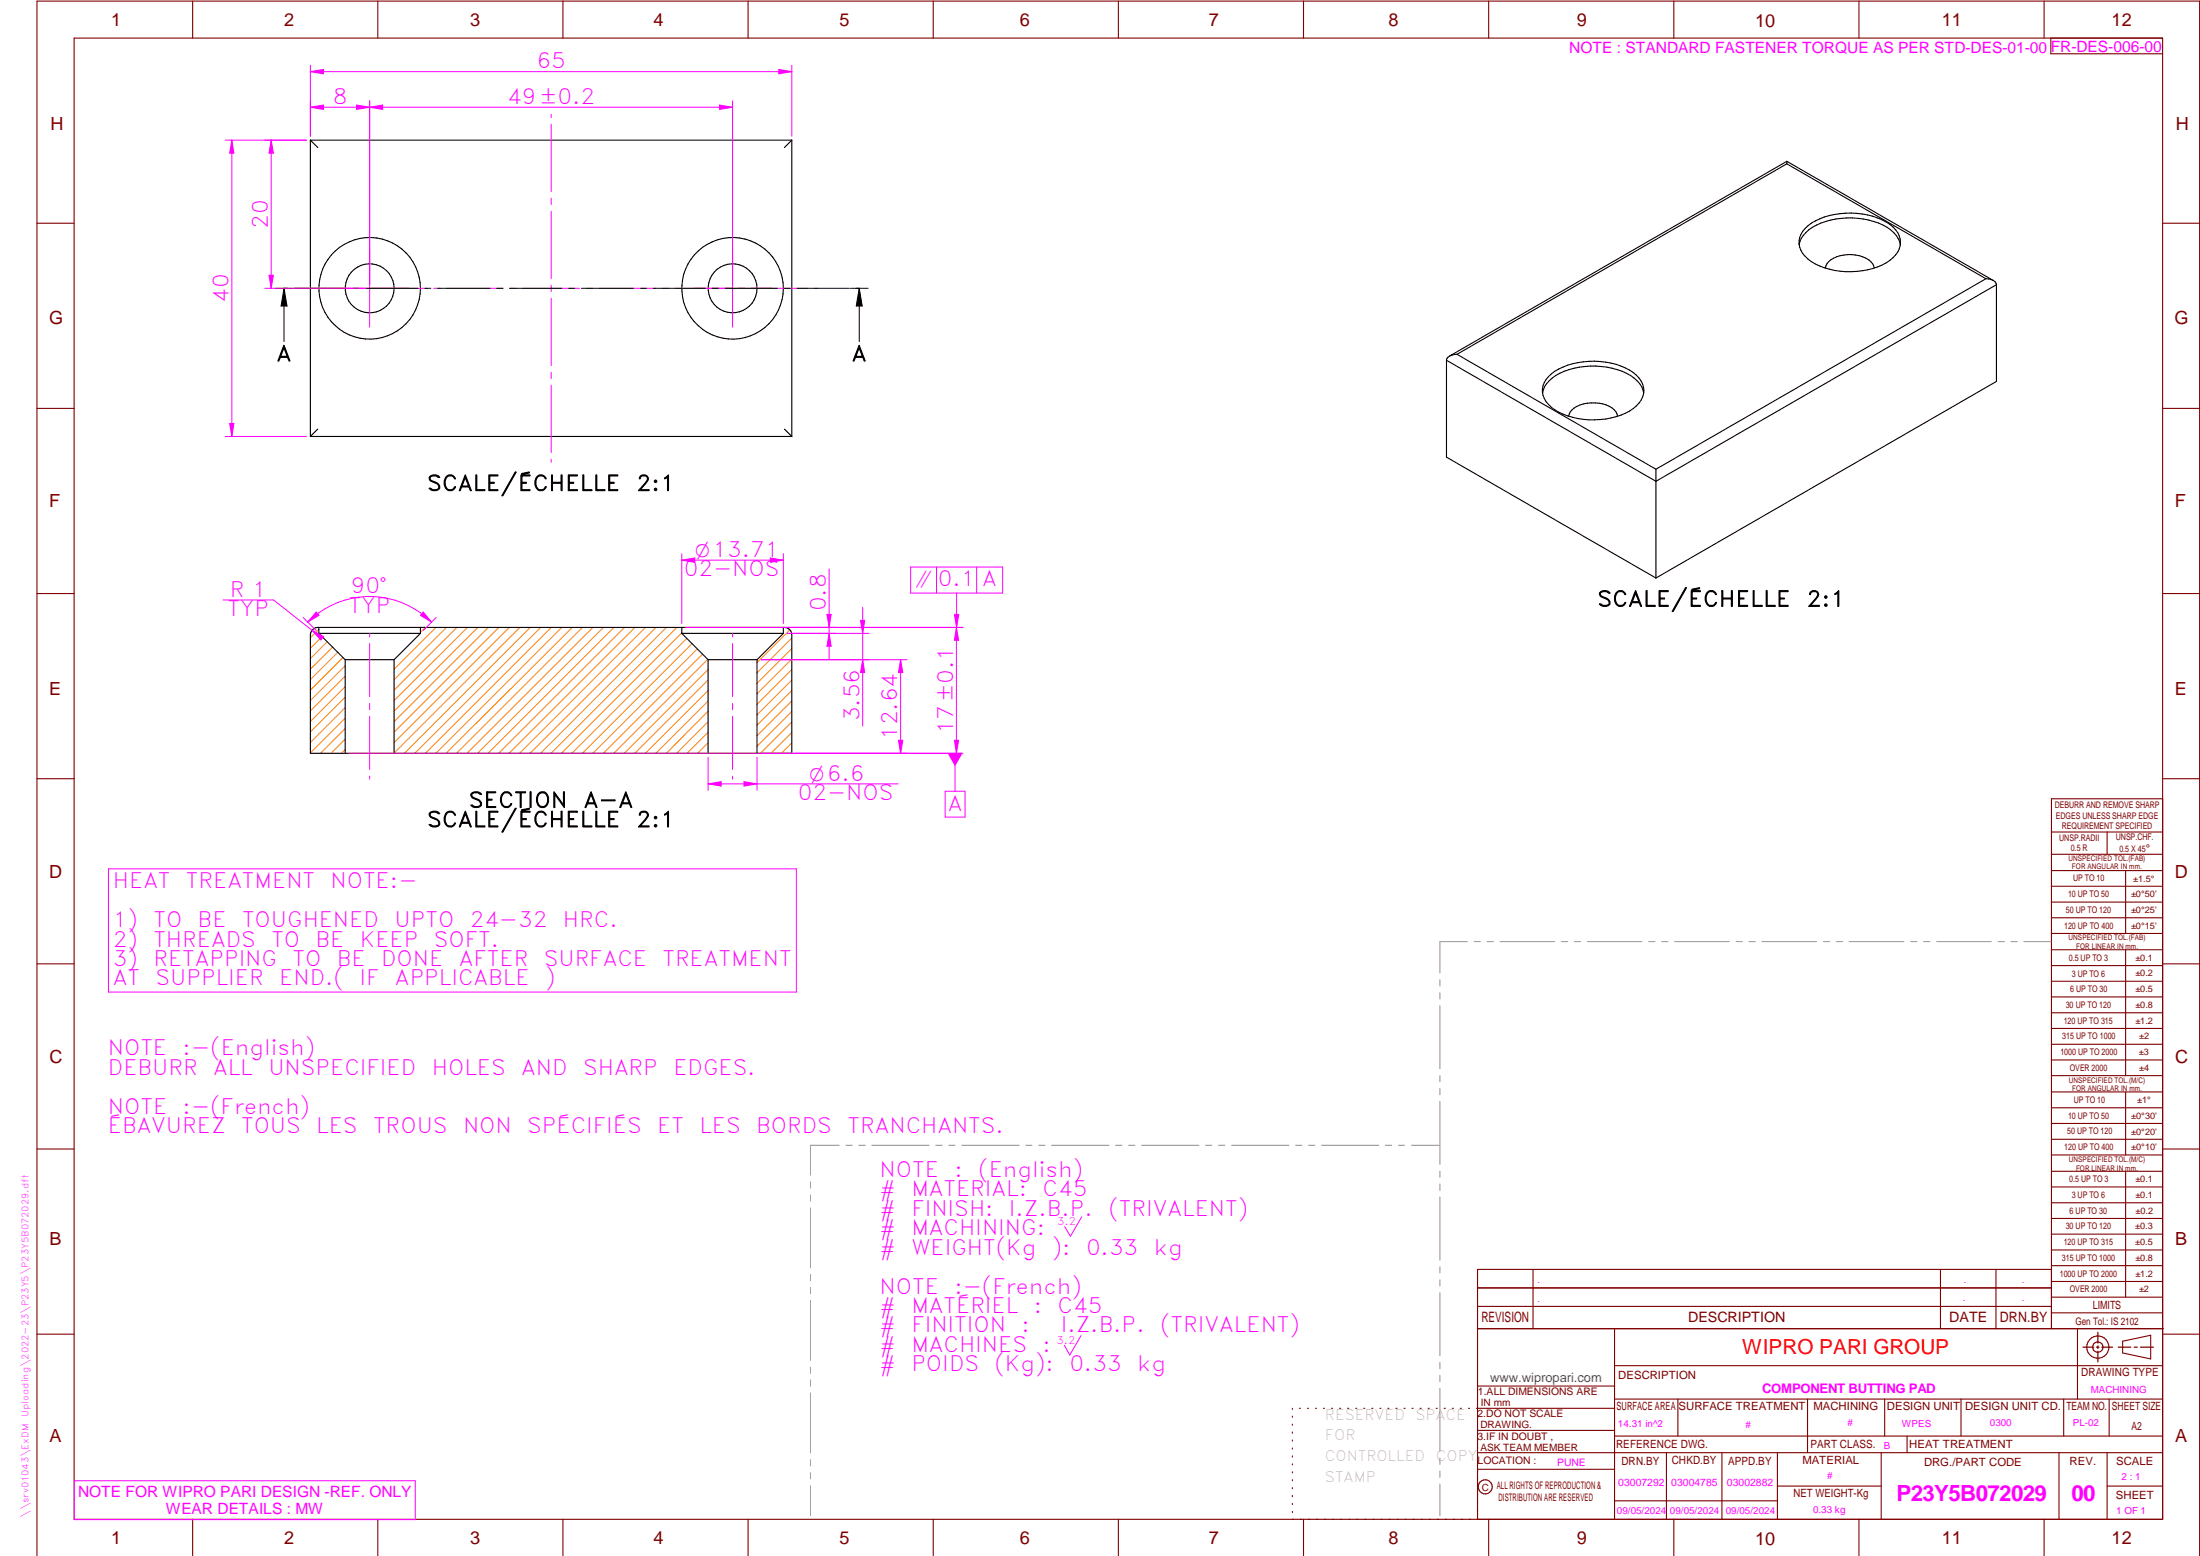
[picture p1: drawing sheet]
<svg xmlns="http://www.w3.org/2000/svg" width="594mm" height="420mm" viewBox="0 0 594 420" stroke-linecap="round" stroke-linejoin="round" font-family="sans-serif">
<g fill="none" stroke="#800000" stroke-width=".3">
<path d="M20 10.3h564v400h-564zM52 .3v10M102 .3v10M152 .3v10M202 .3v10M252 .3v10M302 .3v10M352 .3v10M402 .3v10M452 .3v10M502 .3v10M552 .3v10"/>
<path d="M553.8 10.3v4.2h30.2M10 60.3h10M584 60.3h10M10 110.3h10M584 110.3h10M10 160.3h10M584 160.3h10M10 210.3h10M584 215.7h-30v143.1M584 210.3h10M554 224.7h30M554 230.7h30"/>
<path d="M554 235.1h30M554 239.3h30M569 224.7v6M574 235.1v17M554 243.6h30M554 247.8h30M554 252.1h30M554 256.5h30M574 256.5v33.9M10 260.3h10M554 260.7h30M554 265h30"/>
<path d="M554 269.2h30M554 273.5h30M554 277.7h30M584 260.3h10M554 282h30M554 286.2h30M554 290.4h30M554 294.9h30M554 299.1h30M574 294.9v17M10 310.3h10M554 303.4h30"/>
<path d="M554 307.6h30M554 311.9h30M554 316.3h30M574 316.3v34M584 310.3h10M554 320.5h30M554 324.8h30M554 329h30M554 333.2h30M554 337.5h30M399 358.8h185.2M399 352.8h155"/>
<path d="M399 347.8h155M414 342.8v16M436 358.8v51.5M524 342.8v16M539 342.8v16M554 341.8h30M554 346h30M554 350.3h30M554 354.5h30M554 342.8h-155v67.5M561 358.8v19M10 360.3h10"/>
<path d="M399 374.3h37M436 377.8h148M453.1 377.8v10M488.1 377.8v14.5M508.9 377.8v10M529.5 377.8v10M557.3 377.8v10M569.5 377.8v10M573.2 362.2l7.6-1.6v6.3l-7.6-1.6zM584 368.8h-148M584 360.3h10M349 380.3v.3"/>
<path d="M349 382.4v.3M349 384.6v.3M349 386.7v.3M349 388.8v.3M349 391v.3M349 393.1v.3M349 395.3v.3M349 397.4v.3M349 399.5v.3M350.9 380.3h.2M353.1 380.3h.2M355.2 380.3h.3"/>
<path d="M357.4 380.3h.3M359.6 380.3h.3M361.7 380.3h.3M363.9 380.3h.3M366.1 380.3h.3M368.3 380.3h.2M370.4 380.3h.3M372.6 380.3h.3M374.8 380.3h.3M376.9 380.3h.4M379.1 380.3h.3M381.3 380.3h.3"/>
<path d="M383.4 380.3h.4M385.6 380.3h.3M387.8 380.3h.3M390 380.3h.3M392.2 380.3h.3M394.3 380.3h.3M396.5 380.3h.3M398.7 380.3h37.3M399 396.7h37M399 392.3h185M399 386.2h37M436 387.8h148"/>
<path d="M450 392.3v18M465 392.3v18M480 392.3v18M508 392.3v18M515 387.8v4.5M556 392.3v18M569 392.3v18M52 410.3v9.7M102 410.3v9.7M152 410.3v9.7M202 410.3v9.7M252 410.3v9.7"/>
<path d="M302 410.3v9.7M349 401.7v.3M349 403.8v.4M349 406v.3M349 408.1v.3M352 410.3v9.7M402 410.3v9.7M436 405.3h44M452 410.3v9.7M480 401.3h28M502 410.3v9.7M552 410.3v9.7"/>
<path d="M569 401.3h15M10 420v-419.7h584v419.7"/>
<circle cx="566.5" cy="363.7" r="1.39"/>
<circle cx="566.5" cy="363.8" r="3"/>
<circle cx="401.1" cy="401.5" r="1.9"/>
</g>
<g fill="none" stroke="#f0f" stroke-width=".27">
<path d="M148.8 30.9v.8M148.8 33.5v18.2M148.8 53.5v1.7M148.8 57v18.2M76.8 77.9h.9M79.5 77.9h35.9M99.8 67.4v20.9M117.1 77.9h1.7M120.6 77.9h15.3M137.7 77.9h1.7M141.2 77.9h15.3M148.8 77v1.7"/>
<path d="M158.3 77.9h1.7M161.8 77.9h15.2M178.9 77.9h1.6M182.3 77.9h35.9M197.8 67.4v20.9M220 77.9h.8M148.8 80.5v18.2M148.8 100.5v1.7M148.8 104v18.2M148.8 124v.8M29.3 234.6h185.7v33.3h-185.7zM292.1 328.6l-3.1 5.2-1.5-2.6"/>
<path d="M291.9 360.6l-3 5.3-1.5-2.6M20.1 399.8h92v10.5h-92z"/>
</g>
<g fill="none" stroke="#949494" stroke-width=".27">
<path d="M396.2 254.3h-7.4v8.5M398.1 254.3h1.6M401.5 254.3h1.8M405 254.3h14.8M421.6 254.3h1.7M425.1 254.3h1.7M428.6 254.3h14.8M445.2 254.3h1.7M448.7 254.3h1.7M452.2 254.3h14.8M468.8 254.3h1.7M472.3 254.3h1.7"/>
<path d="M475.8 254.3h14.8M492.4 254.3h1.7M495.8 254.3h1.8M499.4 254.3h14.7M516 254.3h1.6M519.4 254.3h1.8M522.9 254.3h14.8M539.5 254.3h1.7M543 254.3h1.7M546.5 254.3h7.4M388.8 264.5v1.8M388.8 268.1v1.6"/>
<path d="M388.8 271.6v17M388.8 290.4v1.7M388.8 293.9v1.7M388.8 297.4v17M218.9 319.2v1.6M226.6 309.2h-7.7v8.1M228.4 309.2h1.7M231.9 309.2h1.7M235.4 309.2h15.5M252.7 309.2h1.7M256.2 309.2h1.7M259.7 309.2h15.5"/>
<path d="M277 309.2h1.7M280.5 309.2h1.7M284 309.2h15.5M301.2 309.2h1.8M304.8 309.2h1.7M308.3 309.2h15.5M325.5 309.2h1.7M329.1 309.2h1.6M332.6 309.2h15.4M349.8 309.2h1.7M353.3 309.2h1.7M356.8 309.2h15.5"/>
<path d="M374.1 309.2h1.7M377.6 309.2h1.7M381.1 309.2h7.7M388.8 316.2v1.7M388.8 319.7v1.7M218.9 322.6v1.8M218.9 326.1v16.2M388.8 323.2v17.1M218.9 344.1v1.8M218.9 347.6v1.7M218.9 351.2v16.1M388.8 342.1v1.6"/>
<path d="M388.8 345.6v1.7M388.8 349v17.1M218.9 369.1v1.7M218.9 372.6v1.8M218.9 376.1v16.2M388.8 367.9v1.7M388.8 371.4v1.7M388.8 374.9v17M218.9 394.1v1.8M218.9 397.6v1.7M388.8 393.7v1.7M388.8 397.2v1.7"/>
<path d="M218.9 401.2v8.1M388.8 400.7v8.6"/>
</g>
<path d="M566.5 359.7v3M562.5 363.8h2.9M566.1 363.8h.7M566.5 363.4v.7M566.5 364.9v2.8M567.6 363.8h2.9M572 363.8h3.4M576.3 363.8h.8M578 363.8h3.5" fill="none" stroke="#800000" stroke-width=".34"/>
<g fill="none" stroke="#000" stroke-width=".3">
<path d="M83.8 37.8h130M83.8 37.8v80.1M83.8 37.8l2 2M213.8 37.8v80.1M213.8 37.8l-2 2M83.8 117.9h130M85.8 115.9l-2 2M211.8 115.9l2 2"/>
<circle cx="99.8" cy="77.9" r="13.7"/>
<circle cx="99.8" cy="77.9" r="6.6"/>
<circle cx="197.8" cy="77.9" r="13.7"/>
<circle cx="197.8" cy="77.9" r="6.6"/>
</g>
<g fill="none" stroke="#000" stroke-width=".27">
<path d="M74.3 77.9h4.8M76.7 77.9v14.3M76.7 77.9l.8 4.7h-1.6zM79.3 77.9h14.2M95.2 77.9h1.7M98.8 77.9h14.1M114.7 77.9h1.7M118.1 77.9h14.2M134.1 77.9h1.7M137.6 77.9h14.1M153.5 77.9h1.7M157 77.9h14.1"/>
<path d="M172.9 77.9h1.7M176.4 77.9h14.1M192.3 77.9h1.7M195.8 77.9h14.2M211.7 77.9h1.7M215.3 77.9h14.1M229.7 77.9h4.7M232 77.9l.8 4.7h-1.6zM232 77.9v14.3"/>
</g>
<path d="M76.7 77.9l.8 4.7h-1.6zM232 77.9l.8 4.7h-1.6z" fill="#000"/>
<g fill="none" stroke="#ff8000" stroke-width=".27">
<path d="M86.1 169.9l-2.3 2.3M87 171.9l-3.2 3.1M88.4 173.3l-4.6 4.5M89.8 174.7l-6 6M91.2 176.1l-7.4 7.4M92.6 177.5l-8.8 8.9M93.2 179.8l-9.4 9.4M114.9 169.4l-1.4 1.4M117.7 169.4l-11.3 11.3M120.6 169.4l-14.2 14.2M123.4 169.4l-17 17M126.2 169.4l-19.8 19.8"/>
<path d="M129 169.4l-22.6 22.6M131.9 169.4l-25.5 25.5M134.7 169.4l-28.3 28.3M137.5 169.4l-31.1 31.1M140.4 169.4l-34 33.9M143.2 169.4l-34 34M146 169.4l-34 34M148.8 169.4l-34 34M151.7 169.4l-34 34M154.5 169.4l-34 34M157.3 169.4l-34 34M160.1 169.4l-34 34"/>
<path d="M163 169.4l-34 34M165.8 169.4l-34 34M168.6 169.4l-33.9 34M171.4 169.4l-34 34M174.3 169.4l-34 34M177.1 169.4l-34 34M180 169.4l-34 34M182.8 169.4l-34 34M184.1 170.9l-32.5 32.5M185.5 172.4l-31.1 31M186.9 173.8l-29.6 29.6M188.3 175.2l-28.2 28.2"/>
<path d="M189.7 176.6l-26.8 26.8M191.1 178l-25.4 25.4M213.3 170.1l-8.9 8.8M213.8 172.3l-9.4 9.4M213.8 175.1l-9.4 9.4M213.8 178l-9.4 9.4M93.2 199.6l-3.8 3.8M93.2 182.6l-9.4 9.4M93.2 185.4l-9.4 9.4M93.2 188.3l-9.4 9.4M93.2 191.1l-9.4 9.4M93.2 193.9l-9.4 9.4"/>
<path d="M93.2 196.7l-6.6 6.7M191.2 197.7l-5.7 5.7M191.2 186.4l-17 17M191.2 194.9l-8.5 8.5M191.2 189.3l-14.1 14.1M191.2 192.1l-11.3 11.3M191.2 180.8l-22.6 22.6M191.2 183.6l-19.8 19.8M213.8 197.8l-5.6 5.6M213.8 180.8l-9.4 9.4M213.8 183.6l-9.4 9.4M213.8 186.4l-9.4 9.4"/>
<path d="M213.8 189.3l-9.4 9.4M213.8 192.1l-9.4 9.4M213.8 194.9l-8.4 8.5M93.2 202.4l-1 1M191.2 200.6l-2.8 2.8M213.8 200.6l-2.8 2.8"/>
</g>
<g fill="none" stroke="#000" stroke-width=".3">
<path d="M482.5 44.2l-89.1 51.5M482.5 43.6v.6M482.5 43.6l-91.1 52.5M482.5 44.2l53.8 31.1M482.5 43.6l55.8 32.1M487.5 61.7a17 17 0 0 1 12.4-4.2 17.5 17.5 0 0 1 11.3 3.8 5.3 5.3 0 0 1 0 8.3 18.5 18.5 0 0 1-14.3 3.6 14.9 14.9 0 0 1-10.1-4.7 5.1 5.1 0 0 1 .7-6.8zM506.1 72.4a4.1 4.1 0 0 0-3.1-3.1 9.7 9.7 0 0 0-9.2 1.4l-.5 .5-.4 1.2M513.2 66.1a8.5 8.5 0 0 0-5.9-5.9 21.6 21.6 0 0 0-17.9 1.2 7.1 7.1 0 0 0-3.5 4.7M536.3 75.3l2 .4M536.3 75.3l-89.1 51.4M538.3 75.7l.4 .4 .4 .8M539.1 76.9l-91.9 53.1-56.6-32.7"/>
<path d="M539.1 76.9v26.1l-91.9 53.1M390.6 97.3v26.1l56.6 32.7M391.4 96.1l-.7 .8-.1 .4M393.4 95.7l-2 .4M393.4 95.7l53.8 31M416.6 106.1a8.5 8.5 0 0 1 5.8-5.9 21.7 21.7 0 0 1 17.9 1.2 7.1 7.1 0 0 1 3.6 4.7M418.2 101.7a17.2 17.2 0 0 1 12.4-4.2 16.4 16.4 0 0 1 12 4.6 5.2 5.2 0 0 1-.7 7.5 18.5 18.5 0 0 1-14.3 3.6 14.9 14.9 0 0 1-10.1-4.7 5.1 5.1 0 0 1 .7-6.8zM423.6 112.4a5.1 5.1 0 0 1 5-3.5 8.4 8.4 0 0 1 7.8 2.3l.4 1.2M447.2 126.7v29.4M84.2 170.2l1-.7 .6-.1h126a1.97 1.97 0 0 1 2 2v32h-130v-32zM86.1 171h27.4M86.1 169.4v1.6"/>
<path d="M86.1 171l7.1 7.1M93.2 178.1h13.2M93.2 178.1v25.3M106.4 178.1v25.3M113.5 169.4v1.6M113.5 171l-7.1 7.1M184.1 171l7.1 7.1M184.1 171h27.4M184.1 169.4v1.6M191.2 178.1h13.2M191.2 178.1v25.3M204.4 178.1v25.3"/>
<path d="M211.5 171l-7.1 7.1M211.5 169.4v1.6"/>
</g>
<g fill="none" stroke="#f0f" stroke-width=".27">
<path d="M99.8 29l3.5-.6v1.1zM99.8 27.2v49.6M197.8 27.2v49.6M99.8 171.1v.9M99.8 173.8v14.3M197.8 171.1v.9M197.8 173.8v14.3M99.8 189.9v1.7M99.8 193.4v14.4M197.8 189.9v1.7M197.8 193.4v14.4M99.8 209.6v.8"/>
<path d="M197.8 209.6v.8"/>
</g>
<path d="M99.8 29l3.5-.6v1.1z" fill="#f0f"/>
<path d="M194.3 28.4l3.5 .6-3.5 .5z" fill="none" stroke="#f0f" stroke-width=".27"/>
<path d="M194.3 28.4l3.5 .6-3.5 .5z" fill="#f0f"/>
<path d="M83.8 17.6v19.2M83.8 19.3l3.5-.5v1.1zM213.8 17.6v19.2M99.8 29h98" fill="none" stroke="#f0f" stroke-width=".27"/>
<path d="M83.8 19.3l3.5-.5v1.1z" fill="#f0f"/>
<path d="M210.3 18.8l3.5 .5-3.5 .6z" fill="none" stroke="#f0f" stroke-width=".27"/>
<path d="M210.3 18.8l3.5 .5-3.5 .6z" fill="#f0f"/>
<path d="M83.8 19.3h130M60.8 37.8h22M62.6 37.8l.6 3.6h-1.2zM60.8 117.9h22" fill="none" stroke="#f0f" stroke-width=".27"/>
<path d="M62.6 37.8l.6 3.6h-1.2z" fill="#f0f"/>
<path d="M62 114.3h1.2l-.6 3.6z" fill="none" stroke="#f0f" stroke-width=".27"/>
<path d="M62 114.3h1.2l-.6 3.6z" fill="#f0f"/>
<path d="M62.6 37.8v80.1M71.5 37.8h11.3M71.5 77.9h27.3M72.6 74.3h1.2l-.6 3.6z" fill="none" stroke="#f0f" stroke-width=".27"/>
<path d="M72.6 74.3h1.2l-.6 3.6z" fill="#f0f"/>
<path d="M73.2 37.8l.6 3.6h-1.2z" fill="none" stroke="#f0f" stroke-width=".27"/>
<path d="M73.2 37.8l.6 3.6h-1.2z" fill="#f0f"/>
<path d="M73.2 37.8v40.1M60.2 162h13.7l11.9 9.4M84.2 170.2l3.2 1.7-.8 .9z" fill="none" stroke="#f0f" stroke-width=".27"/>
<path d="M84.2 170.2l3.2 1.7-.8 .9z" fill="#f0f"/>
<path d="M83.8 27.2v9.6M83.8 29l3.5-.6v1.1zM99.8 27.2v49.6" fill="none" stroke="#f0f" stroke-width=".27"/>
<path d="M83.8 29l3.5-.6v1.1z" fill="#f0f"/>
<path d="M96.3 28.4l3.5 .6-3.5 .5z" fill="none" stroke="#f0f" stroke-width=".27"/>
<path d="M96.3 28.4l3.5 .6-3.5 .5z" fill="#f0f"/>
<path d="M83.8 29h16M184.1 149.5v18.9M184.1 151.3l3.5-.6v1.1zM211.5 149.5v18.9" fill="none" stroke="#f0f" stroke-width=".27"/>
<path d="M184.1 151.3l3.5-.6v1.1z" fill="#f0f"/>
<path d="M208 150.7l3.5 .6-3.5 .5z" fill="none" stroke="#f0f" stroke-width=".27"/>
<path d="M208 150.7l3.5 .6-3.5 .5z" fill="#f0f"/>
<path d="M184.1 151.3h27.4M212.6 169.4h13M212.6 171h13M223.3 165.9h1.1l-.5 3.5z" fill="none" stroke="#f0f" stroke-width=".27"/>
<path d="M223.3 165.9h1.1l-.5 3.5z" fill="#f0f"/>
<path d="M223.9 171l.5 3.5h-1.1z" fill="none" stroke="#f0f" stroke-width=".27"/>
<path d="M223.9 171l.5 3.5h-1.1z" fill="#f0f"/>
<path d="M223.9 153.6v24.4M191.2 204.5v8.9M191.2 211.7l3.5-.6v1.2zM204.4 204.5v8.9" fill="none" stroke="#f0f" stroke-width=".27"/>
<path d="M191.2 211.7l3.5-.6v1.2z" fill="#f0f"/>
<path d="M200.9 211.1l3.5 .6-3.5 .6z" fill="none" stroke="#f0f" stroke-width=".27"/>
<path d="M200.9 211.1l3.5 .6-3.5 .6z" fill="#f0f"/>
<path d="M205.5 178.1h39.4M243.2 178.1l.6 3.5h-1.2zM191.2 211.7h51.3M205.5 203.4h39.4" fill="none" stroke="#f0f" stroke-width=".27"/>
<path d="M243.2 178.1l.6 3.5h-1.2z" fill="#f0f"/>
<path d="M242.6 199.9h1.2l-.6 3.5z" fill="none" stroke="#f0f" stroke-width=".27"/>
<path d="M242.6 199.9h1.2l-.6 3.5z" fill="#f0f"/>
<path d="M205.5 178.1h29.2M212.6 171h22.1M232.4 167.5h1.1l-.5 3.5zM243.2 178.1v25.3" fill="none" stroke="#f0f" stroke-width=".27"/>
<path d="M232.4 167.5h1.1l-.5 3.5z" fill="#f0f"/>
<path d="M233 178.1l.5 3.5h-1.1z" fill="none" stroke="#f0f" stroke-width=".27"/>
<path d="M233 178.1l.5 3.5h-1.1z" fill="#f0f"/>
<path d="M185.2 169.4h74.8M233 164v32M257.7 199.9h1.2l-.6 3.5zM214.9 203.4h45.1" fill="none" stroke="#f0f" stroke-width=".27"/>
<path d="M257.7 199.9h1.2l-.6 3.5z" fill="#f0f"/>
<path d="M258.3 169.4l.6 3.5h-1.2z" fill="none" stroke="#f0f" stroke-width=".27"/>
<path d="M258.3 169.4l.6 3.5h-1.2z" fill="#f0f"/>
<path d="M258.3 169.4v34M257.9 203.4v10.3" fill="none" stroke="#f0f" stroke-width=".27"/>
<path d="M255.9 203.4h4l-2 3.5z" fill="#f0f"/>
<path d="M258.3 160.1v9.3M94.3 203.4h165.4M255.2 213.7h5.4v6.9h-5.4z" fill="none" stroke="#f0f" stroke-width=".27"/>
<path d="M257.7 165.9h1.2l-.6 3.5z" fill="#f0f"/>
<path d="M245.9 153.1h24.9v7h-24.9zM252.9 153.1v7M263.7 153.1v7M81.9 166.8l3.5 3.5M114.3 165.3l2.2 2.7-3-1.8zM117.8 166.8l-3.5 3.5M185.2 169.4h74.8M257.7 165.9h1.2l-.6 3.5z" fill="none" stroke="#f0f" stroke-width=".27"/>
<path d="M114.3 165.3l2.2 2.7-3-1.8z" fill="#f0f"/>
<path d="M85.4 165.3l.7 .9-3 1.8z" fill="none" stroke="#f0f" stroke-width=".27"/>
<path d="M85.4 165.3l.7 .9-3 1.8z" fill="#f0f"/>
<path d="M83.1 168a23.7 23.7 0 0 1 33.4 0" fill="none" stroke="#f0f" stroke-width=".27"/>
<g font-size="6" fill="#f0f">
<text x="512.1" y="405.2">P23Y5B072029</text>
<text x="559.4" y="405.2">00</text>
</g>
<g font-size="5.7" fill="#f0f">
<text x="144.9" y="18.5">65</text>
<text x="89.9" y="28.1">8</text>
<text x="136.9" y="28.1">49±0.2</text>
<text x="72.3" y="61.8" transform="rotate(-90 72.3 61.8)">20</text>
<text x="61.7" y="81.8" transform="rotate(-90 61.7 81.8)">40</text>
<text x="184.7" y="155.6">02-NOS</text>
<text x="62.1" y="161.2">R 1</text>
<text x="94.7" y="160.2">90°</text>
<text x="253.2" y="158.4">0.1 A</text>
<text x="61.5" y="166.4">TYP</text>
<text x="94.2" y="165.4">TYP</text>
<text x="223" y="165" transform="rotate(-90 223 165)">0.8</text>
<text x="232.1" y="194.8" transform="rotate(-90 232.1 194.8)">3.56</text>
<text x="242.3" y="199.8" transform="rotate(-90 242.3 199.8)">12.64</text>
<text x="257.4" y="198.3" transform="rotate(-90 257.4 198.3)">17±0.1</text>
<text x="215.4" y="216">02-NOS</text>
<text x="255.9" y="218.9">A</text>
<text x="30.5" y="239.9">HEAT</text>
<text x="50.2" y="239.9">TREATMENT</text>
<text x="89.3" y="239.9">NOTE:-</text>
<text x="30.5" y="250.4">1)</text>
<text x="41.4" y="250.4">TO</text>
<text x="53.4" y="250.4">BE</text>
<text x="65.4" y="250.4">TOUGHENED</text>
<text x="106.5" y="250.4">UPTO</text>
<text x="126.9" y="250.4">24-32</text>
<text x="152" y="250.4">HRC.</text>
<text x="30.5" y="255.6">2)</text>
<text x="41.4" y="255.6">THREADS</text>
<text x="73.3" y="255.6">TO</text>
<text x="85.2" y="255.6">BE</text>
<text x="97.2" y="255.6">KEEP</text>
<text x="117.2" y="255.6">SOFT.</text>
<text x="30.5" y="260.9">3)</text>
<text x="41.4" y="260.9">RETAPPING</text>
<text x="79" y="260.9">TO</text>
<text x="90.9" y="260.9">BE</text>
<text x="102.9" y="260.9">DONE</text>
<text x="123.9" y="260.9">AFTER</text>
<text x="146.9" y="260.9">SURFACE</text>
<text x="178.9" y="260.9">TREATMENT</text>
<text x="30.5" y="266.1">AT</text>
<text x="42" y="266.1">SUPPLIER</text>
<text x="75.4" y="266.1">END.(</text>
<text x="97" y="266.1">IF</text>
<text x="106.7" y="266.1">APPLICABLE</text>
<text x="147.2" y="266.1">)</text>
<text x="29.1" y="285">NOTE</text>
<text x="49.3" y="285">:-(English)</text>
<text x="29.1" y="290.2">DEBURR</text>
<text x="57.6" y="290.2">ALL</text>
<text x="72.5" y="290.2">UNSPECIFIED</text>
<text x="116.6" y="290.2">HOLES</text>
<text x="140.8" y="290.2">AND</text>
<text x="157.4" y="290.2">SHARP</text>
<text x="181.8" y="290.2">EDGES.</text>
<text x="29.1" y="300.7">NOTE</text>
<text x="29.1" y="306">ÉBAVUREZ</text>
<text x="49.3" y="300.7">:-(French)</text>
<text x="65.1" y="306">TOUS</text>
<text x="85.4" y="306">LES</text>
<text x="100.7" y="306">TROUS</text>
<text x="125" y="306">NON</text>
<text x="142.4" y="306">SPÉCIFIÉS</text>
<text x="177.5" y="306">ET</text>
<text x="188.9" y="306">LES</text>
<text x="204.2" y="306">BORDS</text>
<text x="228.8" y="306">TRANCHANTS.</text>
<text x="237.5" y="317.8">NOTE</text>
<text x="257.7" y="317.8">:</text>
<text x="264.1" y="317.8">(English)</text>
<text x="237.5" y="323">#</text>
<text x="246.1" y="323">MATERIAL:</text>
<text x="281.5" y="323">C45</text>
<text x="237.5" y="328.3">#</text>
<text x="246.1" y="328.3">FINISH:</text>
<text x="272.4" y="328.3">I.Z.B.P.</text>
<text x="299.3" y="328.3">(TRIVALENT)</text>
<text x="237.5" y="333.5">#</text>
<text x="246.1" y="333.5">MACHINING:</text>
<text x="237.5" y="338.8">#</text>
<text x="246.1" y="338.8">WEIGHT(Kg</text>
<text x="284" y="338.8">):</text>
<text x="293.3" y="338.8">0.33</text>
<text x="311.6" y="338.8">kg</text>
<text x="237.5" y="349.3">NOTE</text>
<text x="257.7" y="349.3">:-(French)</text>
<text x="237.5" y="354.5">#</text>
<text x="237.5" y="359.8">#</text>
<text x="246.1" y="354.5">MATÉRIEL</text>
<text x="246.1" y="359.8">FINITION</text>
<text x="275.8" y="359.8">:</text>
<text x="279.2" y="354.5">:</text>
<text x="285.6" y="354.5">C45</text>
<text x="286.4" y="359.8">I.Z.B.P.</text>
<text x="313.3" y="359.8">(TRIVALENT)</text>
<text x="237.5" y="365">#</text>
<text x="246.1" y="365">MACHINES</text>
<text x="281.5" y="365">:</text>
<text x="237.5" y="370.3">#</text>
<text x="246.1" y="370.3">POIDS</text>
<text x="268.5" y="370.3">(Kg):</text>
<text x="288.8" y="370.3">0.33</text>
<text x="307.1" y="370.3">kg</text>
</g>
<g font-size="5.7">
<text x="74.7" y="97.5">A</text>
<text x="230" y="97.5">A</text>
<text x="115.3" y="132.5">SCALE/ÉCHELLE</text>
<text x="171.8" y="132.5">2:1</text>
<text x="431.3" y="163.7">SCALE/ÉCHELLE</text>
<text x="487.9" y="163.7">2:1</text>
<text x="126.6" y="218.1">SECTION</text>
<text x="157.6" y="218.1">A-A</text>
<text x="115.3" y="223.3">SCALE/ÉCHELLE</text>
<text x="171.8" y="223.3">2:1</text>
</g>
<text font-size="5.6" fill="#f00" x="470.5" y="365.5">WIPRO PARI GROUP</text>
<g font-size="5.4" fill="#f0f">
<text x="187.7" y="150.4">O13.71</text>
<text x="247.2" y="158.4">i</text>
<text x="218.6" y="210.8">O6.6</text>
</g>
<g font-size="4.9" fill="#800000">
<text x="30" y="6.9">1</text>
<text x="76.7" y="6.9">2</text>
<text x="127" y="6.9">3</text>
<text x="176.5" y="6.9">4</text>
<text x="226.7" y="6.9">5</text>
<text x="275.4" y="6.9">6</text>
<text x="326.4" y="6.9">7</text>
<text x="375" y="6.9">8</text>
<text x="425.8" y="6.9">9</text>
<text x="473.9" y="7.3">10</text>
<text x="524.3" y="6.9">11</text>
<text x="570.2" y="6.9">12</text>
<text x="13.6" y="35.1">H</text>
<text x="587.6" y="35.1">H</text>
<text x="13.2" y="87.5">G</text>
<text x="587.2" y="87.5">G</text>
<text x="13.2" y="137">F</text>
<text x="587.2" y="137">F</text>
<text x="13.2" y="187.6">E</text>
<text x="587.2" y="187.6">E</text>
<text x="13.2" y="237">D</text>
<text x="587.2" y="237">D</text>
<text x="13.4" y="287.1">C</text>
<text x="587.4" y="287.1">C</text>
<text x="13.4" y="336.2">B</text>
<text x="587.4" y="336.2">B</text>
<text x="13.4" y="389.3">A</text>
<text x="587.4" y="389.3">A</text>
<text x="30" y="416.9">1</text>
<text x="76.7" y="416.9">2</text>
<text x="127" y="416.9">3</text>
<text x="176.5" y="416.9">4</text>
<text x="226.7" y="416.9">5</text>
<text x="275.4" y="416.9">6</text>
<text x="326.4" y="416.9">7</text>
<text x="375" y="416.9">8</text>
<text x="425.8" y="416.9">9</text>
<text x="473.9" y="417.3">10</text>
<text x="524.3" y="416.9">11</text>
<text x="570.2" y="416.9">12</text>
</g>
<g font-size="4.2" fill="#f0f">
<text x="423.7" y="14.3">NOTE : STANDARD FASTENER TORQUE AS PER STD-DES-01-00</text>
<text x="553.8" y="14">FR-DES-006-00</text>
<text x="21.1" y="404.3">NOTE FOR WIPRO PARI DESIGN -REF. ONLY</text>
<text x="44.8" y="408.8">WEAR DETAILS : MW</text>
</g>
<g font-size="3.9" fill="#800000">
<text x="400" y="357.1">REVISION</text>
<text x="455.9" y="357.1">DESCRIPTION</text>
<text x="526.4" y="357.1">DATE</text>
<text x="540" y="357.1">DRN.BY</text>
</g>
<g font-size="3.9" fill="#c0c0c0">
<text x="357.8" y="383.3">RESERVED</text>
<text x="382.3" y="383.3">SPACE</text>
<text x="357.8" y="388.9">FOR</text>
<text x="357.8" y="394.5">CONTROLLED</text>
<text x="387.8" y="394.5">COPY</text>
<text x="357.8" y="400">STAMP</text>
</g>
<text font-size="3.6" fill="#f0f" x="475.8" y="376.1">COMPONENT BUTTING PAD</text>
<text font-size="3.5" fill="#00f" x="402.4" y="373.3">www.wipropari.com</text>
<g font-size="3.1" fill="#800000">
<text x="565.1" y="353.5">LIMITS</text>
<text x="562" y="371.7">DRAWING TYPE</text>
<text x="437" y="372.3">DESCRIPTION</text>
<text x="436.5" y="380.8">SURFACE AREA</text>
<text x="453.3" y="380.8">SURFACE TREATMENT</text>
<text x="489.7" y="380.8">MACHINING</text>
<text x="509.5" y="380.8">DESIGN UNIT</text>
<text x="530.6" y="380.8">DESIGN UNIT CD.</text>
<text x="558" y="380.6">TEAM NO.</text>
<text x="570.3" y="380.7">SHEET SIZE</text>
<text x="575.6" y="386.1">A2</text>
<text x="436.4" y="391.1">REFERENCE DWG.</text>
<text x="437.8" y="395.5">DRN.BY</text>
<text x="451.4" y="395.4">CHKD.BY</text>
<text x="466.6" y="395.5">APPD.BY</text>
<text x="486.7" y="395.4">MATERIAL</text>
<text x="488.9" y="390.9">PART CLASS.</text>
<text x="515.6" y="390.9">HEAT TREATMENT</text>
<text x="519.6" y="395.9">DRG./PART CODE</text>
<text x="558.9" y="395.5">REV.</text>
<text x="571.4" y="395.6">SCALE</text>
<text x="484.3" y="404.2">NET WEIGHT-Kg</text>
<text x="571.4" y="404.7">SHEET</text>
</g>
<text font-size="3" fill="#800000" x="579.5" y="230.1">°</text>
<g font-size="2.8" fill="#f0f">
<text x="285.5" y="330.8">3.2</text>
<text x="285.3" y="362.8">3.2</text>
<text x="420.5" y="396">PUNE</text>
<text x="437" y="401.2">03007292</text>
<text x="451.3" y="401.2">03004785</text>
<text x="466.3" y="401.2">03002882</text>
</g>
<g font-size="2.8" fill="#800000">
<text x="560.4" y="357.7">Gen Tol.: IS 2102</text>
<text x="399.1" y="376.6">1.ALL DIMENSIONS ARE</text>
<text x="399" y="382.7">2.DO NOT SCALE</text>
<text x="399" y="388.7">3.IF IN DOUBT ,</text>
<text x="399" y="395.4">LOCATION :</text>
<text x="404.2" y="402">ALL RIGHTS OF REPRODUCTION &amp;</text>
<text x="404.7" y="405.4">DISTRIBUTION ARE RESERVED</text>
</g>
<g font-size="2.7" fill="#f0f">
<text x="564.6" y="376.2">MACHINING</text>
<text x="436.9" y="385.4">14.31 in^2</text>
<text x="471.4" y="385.5">#</text>
<text x="498.9" y="385">#</text>
<text x="513.6" y="385.3">WPES</text>
<text x="537.3" y="385.1">0300</text>
<text x="559.7" y="385.1">PL-02</text>
<text x="508.7" y="391.2">B</text>
<text x="493.4" y="399.5">#</text>
<text x="572.8" y="399.7">2 : 1</text>
<text x="436.6" y="408.7">09/05/2024</text>
<text x="450.9" y="408.8">09/05/2024</text>
<text x="466" y="408.9">09/05/2024</text>
<text x="489.6" y="408.5">0.33 kg</text>
<text x="571.4" y="408.7">1 OF 1</text>
</g>
<g font-size="2.7" fill="#800000">
<text x="399.9" y="379.7">IN mm</text>
<text x="399.7" y="385.7">DRAWING.</text>
<text x="399.7" y="391.8">ASK TEAM MEMBER</text>
<text x="400.1" y="402.5">C</text>
</g>
<g font-size="2.5" fill="#800000">
<text x="554.9" y="218.3">DEBURR AND REMOVE SHARP</text>
<text x="555.2" y="221">EDGES UNLESS SHARP EDGE</text>
<text x="556.1" y="227.1">UNSP.RADII</text>
<text x="556.8" y="223.8">REQUIREMENT SPECIFIED</text>
<text x="571.4" y="226.9">UNSP.CHF.</text>
<text x="559.2" y="229.9">0.5 R</text>
<text x="572.3" y="230.1">0.5 X 45</text>
<text x="559.8" y="238">UP TO 10</text>
<text x="576.1" y="238.1">±1.5°</text>
<text x="558.5" y="242.2">10 UP TO 50</text>
<text x="575.5" y="242.3">±0°50'</text>
<text x="557.4" y="250.7">120 UP TO 400</text>
<text x="557.9" y="246.5">50 UP TO 120</text>
<text x="575.5" y="250.7">±0°15'</text>
<text x="575.5" y="246.5">±0°25'</text>
<text x="558.7" y="259.4">0.5 UP TO 3</text>
<text x="559.5" y="263.7">3 UP TO 6</text>
<text x="576.6" y="263.6">±0.2</text>
<text x="576.6" y="259.4">±0.1</text>
<text x="559" y="267.9">6 UP TO 30</text>
<text x="576.6" y="267.9">±0.5</text>
<text x="557.8" y="272.2">30 UP TO 120</text>
<text x="576.6" y="272.2">±0.8</text>
<text x="556.9" y="280.7">315 UP TO 1000</text>
<text x="557.3" y="276.4">120 UP TO 315</text>
<text x="576.6" y="276.4">±1.2</text>
<text x="577.7" y="280.7">±2</text>
<text x="556.4" y="284.9">1000 UP TO 2000</text>
<text x="577.6" y="284.9">±3</text>
<text x="558.9" y="289.2">OVER 2000</text>
<text x="577.7" y="289.3">±4</text>
<text x="560" y="297.9">UP TO 10</text>
<text x="577.1" y="297.9">±1°</text>
<text x="558.5" y="302.1">10 UP TO 50</text>
<text x="575.5" y="302.1">±0°30'</text>
<text x="557.4" y="310.6">120 UP TO 400</text>
<text x="558.2" y="306.3">50 UP TO 120</text>
<text x="575.5" y="310.6">±0°10'</text>
<text x="575.5" y="306.4">±0°20'</text>
<text x="558.8" y="319.2">0.5 UP TO 3</text>
<text x="559.4" y="323.4">3 UP TO 6</text>
<text x="576.6" y="319.2">±0.1</text>
<text x="576.6" y="323.5">±0.1</text>
<text x="558.9" y="327.7">6 UP TO 30</text>
<text x="576.7" y="327.7">±0.2</text>
<text x="557.8" y="332">30 UP TO 120</text>
<text x="576.6" y="332">±0.3</text>
<text x="556.8" y="340.5">315 UP TO 1000</text>
<text x="557.3" y="336.3">120 UP TO 315</text>
<text x="576.6" y="336.3">±0.5</text>
<text x="576.6" y="340.5">±0.8</text>
<text x="556.2" y="344.7">1000 UP TO 2000</text>
<text x="576.6" y="344.7">±1.2</text>
<text x="558.9" y="349">OVER 2000</text>
<text x="577.6" y="349">±2</text>
</g>
<g font-size="2.5" fill="#f0f">
<text x="415.2" y="346.4">.</text>
<text x="530.3" y="346.5">.</text>
<text x="545.9" y="346.4">.</text>
<text x="415.2" y="351.5">.</text>
<text x="530" y="351.3">.</text>
<text x="545.9" y="351.4">.</text>
</g>
<g font-size="2.4" fill="#f0f">
<text x="7.7" y="382.7" transform="rotate(-90 7.7 382.7)">Uploading\2022-23\P23Y5\P23Y5B072029.dft</text>
<text x="7.7" y="409.8" transform="rotate(-90 7.7 409.8)">\\srv01043\ExDM</text>
</g>
<g font-size="2.1" fill="#800000">
<text x="558.5" y="232.4">UNSPECIFIED TOL.(FAB)</text>
<text x="559.5" y="234.7">FOR ANGULAR IN mm.</text>
<text x="558.6" y="253.9">UNSPECIFIED TOL.(FAB)</text>
<text x="560.7" y="256.3">FOR LINEAR IN mm.</text>
<text x="558.7" y="292.3">UNSPECIFIED TOL.(M/C)</text>
<text x="559.6" y="294.7">FOR ANGULAR IN mm.</text>
<text x="558.7" y="313.7">UNSPECIFIED TOL.(M/C)</text>
<text x="560.6" y="316.1">FOR LINEAR IN mm.</text>
</g>
</svg>
